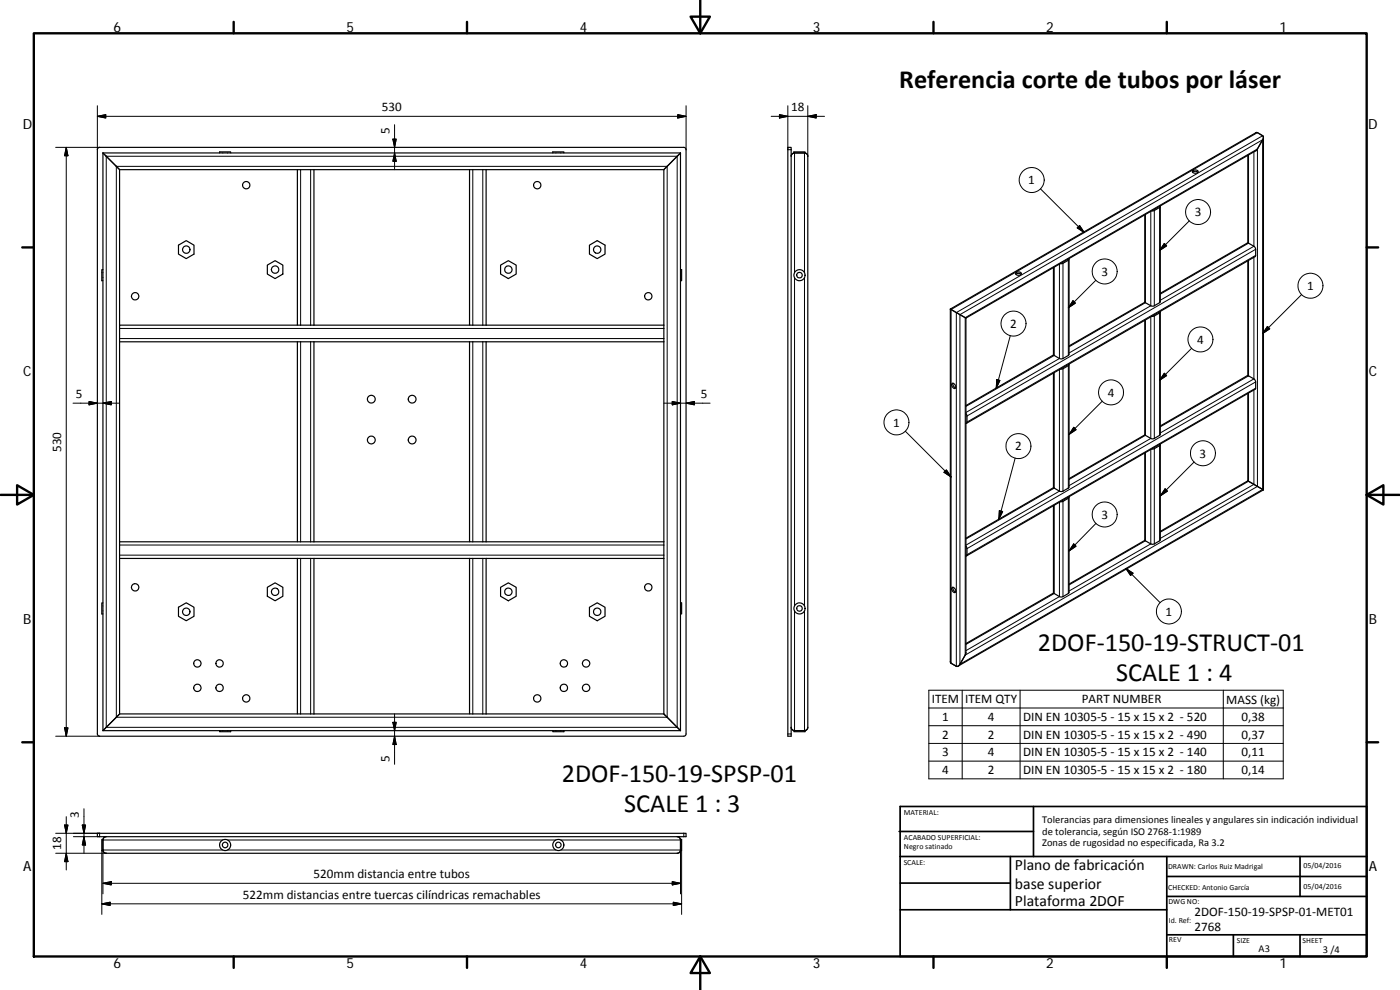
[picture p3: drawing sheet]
<svg xmlns="http://www.w3.org/2000/svg" width="420mm" height="297mm" viewBox="0 0 420 297" stroke-linecap="round" stroke-linejoin="round" font-family="sans-serif">
<g fill="none" stroke="#000" stroke-width=".36">
<path d="M29.4 44.4l.5-.2h175.3l.5 .2 .2 .5v175.3l-.2 .5-.5 .2h-175.3l-.5-.2-.2-.5v-175.3zM30.9 45.9l5 5M30.9 45.9v173.3M30.9 45.9h173.3M35.9 50.9v46.7M35.9 50.9h53.3M65.9 45.9v-.3h3.3v.3M89.2 50.9v46.7h5M89.2 50.9h5M94.2 50.9h46.7M94.2 50.9v46.7M140.9 50.9v46.7h5"/>
<path d="M140.9 50.9h5M145.9 50.9h53.3M145.9 50.9v46.7M165.9 45.9v-.3h3.3v.3M199.2 50.9v46.7M204.2 45.9l-5 5M204.2 45.9v173.3M236.4 44.2h1v176.7h-1zM238.3 45.6h3.3v.3h-3.1a1.05 1.05 0 0 0-1.1 1 1.05 1.05 0 0 1 1.1-1h-.2zM241.4 45.9a1.01 1.01 0 0 1 1 1v171.3a1.01 1.01 0 0 1-1 1M357.9 51.7a1.19 1.19 0 0 1 1.6 0M358 51.2a1.01 1.01 0 0 1 1.6 .4 .98 .98 0 0 1-1.7-.2z"/>
<path d="M374.5 46.6v26.3M379.2 41.2v105.8M53.6 73.6l2.3-1.4 2.3 1.4v2.6l-2.3 1.4-2.3-1.4zM80.2 79.5l2.4-1.3 2.3 1.3v2.7l-2.3 1.4-2.4-1.4zM150.2 79.5l2.4-1.3 2.3 1.3v2.7l-2.3 1.4-2.4-1.4zM176.9 73.6l2.3-1.4 2.4 1.4v2.6l-2.4 1.4-2.3-1.4zM320.8 77.6l-.2 .5-1.6 .9-.8 .1M320.8 77.8v28.5l-.2 .4-2.1 1-2.1-1-.2-.4v-26M348.2 61.8l-.2 .5-1.7 .9-.7 .1M348.2 62v28.5l-2.1 1.4-.6-.1-1.9-1.3v-26M374.5 78.3v34.4M30.9 80.9h-.3v3.3h.3"/>
<path d="M89.2 97.6h-53.3v5M94.2 97.6h46.7M145.9 97.6h53.3M199.2 97.6v5M204.2 80.9h.4v3.3h-.4M285.2 92.7l91.8-52.9h.4l1.7 1.1-.1 .8-2 3.5-87.1 50.2M285.2 92.7l4.7 2.7M285.2 92.7v105.8l.2 .5 1.8 1 .8-.5 1.9-3.5v-100.6M304.9 82.3a1.29 1.29 0 0 1 1.6 0M305 81.7a.92 .92 0 0 1 1.5 .5 .96 .96 0 0 1-.9 .4 .96 .96 0 0 1-.8-.6zM343.6 90.7l-22.8 13.1M348.2 93.5l-.2 .4-1.7 1h-.7"/>
<path d="M348.2 88l26.1-15.1 2 1 .4 .4v2.7l-86.6 50M348.2 93.6v36.7l-.1 .3-2 1.1-.7-.1-1.8-1.3v-34.2M35.9 102.6v60M35.9 102.6h53.3M89.2 102.6v60h5M89.2 102.6h5M94.2 102.6h46.7M94.2 102.6v60M140.9 102.6v60h5M140.9 102.6h5M145.9 102.6h53.3M145.9 102.6v60"/>
<path d="M199.2 102.6v60M285.7 115.1a.88 .88 0 0 1 1 .4 .88 .88 0 0 1-.2 1.1 1.2 1.2 0 0 1-.8-1.5zM286 115a1.28 1.28 0 0 0 .8 1.4M316.2 106.5l-26.3 15.2M320.8 109.2l-.2 .5-1.6 .9-.8 .1M320.8 109.4v36.8l-.2 .3-2.1 1-.5-.1-1.8-1.2v-34.3M374.5 118v26.3M289.9 124.1l.3 .7v1.8l-.3 .4M343.6 130.5l-22.8 13.1M348.2 133.2l-.2 .5-1.6 .9-.8 .1M348.2 127.8l26.1-15.1 2 1 .4 .4v2.7l-86.6 50M348.2 133.4v28.6l-1.8 1.2-.5 .1-2.1-1-.2-.3v-26.1"/>
<path d="M316.2 146.3l-26.3 15.2M320.8 149l-.2 .5-1.7 1h-.7M320.8 149.2v28.6l-.2 .3-2.1 1-.5-.1-1.8-1.2v-26.1M374.5 144.3l4.7 2.7M374.5 144.3l-26.3 15.1M379.2 147l-91.7 52.9M35.9 167.6v46.6M35.9 167.6h53.3M80.2 176.2l2.4-1.3 2.3 1.3v2.7l-2.3 1.4-2.4-1.4zM89.2 162.6h-53.3v5M89.2 167.6v46.6h5M89.2 167.6h5"/>
<path d="M94.2 162.6h46.7M94.2 167.6h46.7M94.2 167.6v46.6M140.9 167.6v46.6h5M140.9 167.6h5M145.9 162.6h53.3M145.9 167.6h53.3M145.9 167.6v46.6M150.2 176.2l2.4-1.3 2.3 1.3v2.7l-2.3 1.4-2.4-1.4zM199.2 162.6v5M199.2 167.6v46.6M285.8 176.2a.96 .96 0 0 1 .9 .6 .96 .96 0 0 1-.2 1 1.11 1.11 0 0 1-.7-1.6z"/>
<path d="M286 176.2a1.28 1.28 0 0 0 .8 1.4M289.9 163.9l.3 .7v2l-.3 .2M316.2 177.9l-26.3 15.2M343.6 162.1l-22.8 13.2M30.9 180.9h-.3v3.3h.3M53.6 182.2l2.3-1.3 2.3 1.3v2.7l-2.3 1.3-2.3-1.3zM176.9 182.2l2.3-1.3 2.4 1.3v2.7l-2.4 1.3-2.3-1.3zM204.2 180.9h.4v3.3h-.4M30.9 219.2h173.3M35.9 214.2l-5 5M35.9 214.2h53.3M65.9 219.2v.3h3.3v-.3"/>
<path d="M94.2 214.2h46.7M145.9 214.2h53.3M165.9 219.2v.3h3.3v-.3M199.2 214.2l5 5M237.4 218.2a1.05 1.05 0 0 0 1.1 1M238.5 219.2h2.9M238.5 219.2h-.2v.3h3.3l-.2-.3M29.2 250h176.7v1h-176.7zM30.9 252v3M30.9 252v-.1h-.3v3.3h.3v-.2M31.9 251a.98 .98 0 0 0-1 1M203.2 251a.98 .98 0 0 1 1 1"/>
<path d="M204.2 255a.98 .98 0 0 1-1 1h-171.3a.98 .98 0 0 1-1-1M204.2 252v-.1h.4v3.3h-.4v-.2M204.2 252v3"/>
<circle cx="73.9" cy="55.6" r="1.1"/>
<circle cx="161.2" cy="55.6" r="1.1"/>
<circle cx="55.9" cy="74.9" r="1.11"/>
<circle cx="179.2" cy="74.9" r="1.11"/>
<circle cx="40.6" cy="88.9" r="1.11"/>
<circle cx="82.6" cy="80.9" r="1.11"/>
<circle cx="152.6" cy="80.9" r="1.11"/>
<circle cx="194.6" cy="88.9" r="1.1"/>
<circle cx="239.9" cy="82.6" r=".84"/>
<circle cx="239.9" cy="82.6" r="1.66"/>
<circle cx="111.4" cy="119.8" r="1.16"/>
<circle cx="123.7" cy="119.8" r="1.16"/>
<circle cx="111.4" cy="132" r="1.17"/>
<circle cx="123.7" cy="132" r="1.18"/>
<circle cx="40.6" cy="176.2" r="1.11"/>
<circle cx="82.5" cy="177.5" r="1.11"/>
<circle cx="152.6" cy="177.5" r="1.11"/>
<circle cx="194.6" cy="176.2" r="1.1"/>
<circle cx="55.9" cy="183.6" r="1.12"/>
<circle cx="59.2" cy="199.1" r="1.1"/>
<circle cx="65.9" cy="199.1" r="1.1"/>
<circle cx="169.2" cy="199.1" r="1.1"/>
<circle cx="175.9" cy="199.1" r="1.1"/>
<circle cx="179.2" cy="183.6" r="1.11"/>
<circle cx="239.9" cy="182.6" r=".84"/>
<circle cx="239.9" cy="182.6" r="1.66"/>
<circle cx="59.2" cy="206.4" r="1.1"/>
<circle cx="65.9" cy="206.4" r="1.1"/>
<circle cx="73.9" cy="209.6" r="1.1"/>
<circle cx="161.2" cy="209.6" r="1.1"/>
<circle cx="169.2" cy="206.4" r="1.1"/>
<circle cx="175.9" cy="206.4" r="1.1"/>
<circle cx="67.6" cy="253.5" r=".83"/>
<circle cx="67.6" cy="253.5" r="1.67"/>
<circle cx="167.6" cy="253.5" r=".83"/>
<circle cx="167.6" cy="253.5" r="1.67"/>
</g>
<g fill="none" stroke="#000" stroke-width=".3">
<path d="M29.2 34.9h176.7M29.2 34.9l2.5-.5v1zM29.2 31.7v13.2M118.4 37.4v13.5M203.4 34.4l2.5 .5-2.5 .5zM205.9 31.7v13.2M231.4 34.9h16M233.9 34.4l2.5 .5-2.5 .5zM236.4 31.7v13.2h1M242.4 31.7v15.2M242.4 34.9l2.6-.5v1zM377.4 39.8l-92 53.1v106.1"/>
<path d="M16.7 44.2h13.2M19.9 44.2l.5 2.5h-1zM19.9 44.2v176.7M31.9 46.9h171.3v171.3h-171.3zM34.9 49.9h165.3v165.3h-165.3zM90.2 50.9v46.7M93.2 50.9v46.7M117.9 41.7h1l-.5 2.5zM118.4 45.9l.5 2.5h-1zM141.9 50.9v46.7M144.9 50.9v46.7M238.5 45.9v35.9"/>
<path d="M241.4 45.9v35.9M312.3 56.7l13.1 13.1M374.7 46.5v26.5l-26.5 15.3M376.3 45.6v28.3l-28.1 16.2M378.9 40.7l-91.9 53.1v106.1M318 79.2v28.4l-28.1 16.2M319 79v28.6M320.6 78.1v28.6M323.3 68.4l.7-.7 1.4 2.1zM343.8 64.3v26.5l-23 13.3M345.4 63.4v28.3l-24.6 14.2M346.4 63.2v28.5"/>
<path d="M348 62.3v28.5M349.4 73l.7 .8-2.1 1.4zM356.9 66.3l-8.9 8.9M374.7 78.1v34.7l-26.5 15.3M376.3 77.2v36.5l-28.1 16.2M376.8 76.6l-86.6 50M376.8 74.8l-86.6 50M35.9 98.6h163.3M238.5 83.3v98.5M241.4 83.3v98.5M288.1 94.4l90.8-52.5v105l-90.8 52.4zM289.7 95.3l87.7-50.6v101.2l-87.7 50.7z"/>
<path d="M316.4 80.2v26.5l-26.5 15.2M322 90.2l.7 .8-2.1 1.4zM328.9 84.1l-8.3 8.3M343.8 96v34.6l-23 13.3M345.4 95.1v36.5l-24.6 14.1M346.4 94.8v36.8M348 93.9v36.7M380.4 97.9l.7 .8-2.2 1.4zM390.6 88.4l-11.7 11.7M35.9 101.6h163.3M90.2 102.6v60M93.2 102.6v60"/>
<path d="M141.9 102.6v60M144.9 102.6v60M299.1 113.9l1 .3-1.1 2.2zM303.2 100.7l-4.2 15.7M316.4 111.8v34.7l-26.5 15.2M318 110.9v36.5l-28.1 16.2M319 110.6v36.8M320.6 109.7v36.8M349.4 112l.7 .7-2.1 1.4zM357.6 104.5l-9.6 9.6M374.7 117.9v26.5l-26.5 15.3M376.3 117v28.3l-28.1 16.2"/>
<path d="M376.8 116.5l-86.6 49.9M376.8 114.6l-86.6 50M21.9 121h14M26.7 120.5l2.5 .5-2.5 .5zM30.9 121l2.5-.5v1zM199.2 121h13.9M201.7 120.5l2.5 .5-2.5 .5zM205.9 121l2.5-.5v1zM271.7 129.4l13.7 13.7M304.7 137.5l-4.9 18.3M322.3 128.2l.6 .7-2.1 1.4zM330.8 120.4l-10 9.9"/>
<path d="M343.8 135.8v26.5l-23 13.2M345.4 134.9v28.3l-24.6 14.1M346.4 134.6v28.6M348 133.7v28.6M358.4 138.6l-10.2 10.2M284 141l1.4 2.1-2.1-1.4zM299.9 153.2l1 .3-1.1 2.3zM316.4 151.6v26.5l-26.5 15.3M318 150.7v28.3l-28.1 16.2M319 150.4v28.6M320.6 149.5v28.6M328.9 157l-8.1 8.3"/>
<path d="M349.7 146.7l.7 .7-2.2 1.4zM35.9 163.5h163.3M35.9 166.6h163.3M90.2 167.6v46.6M93.2 167.6v46.6M141.9 167.6v46.6M144.9 167.6v46.6M322.2 163.2l.7 .7-2.1 1.4zM337.9 170.6l2.1 1.4-.7 .7zM337.9 170.6l10.3 10.2M238.5 183.3v35.9M241.4 183.3v35.9"/>
<path d="M19.4 218.4h1l-.5 2.5zM117.9 216.7h1l-.5 2.5zM118.4 214.2v15.1M278.8 207.1h106.3v26.6h-106.3zM278.8 212.4h106.3M278.8 217.7h106.3M288.8 207.1v26.6M306.1 207.1v26.6M367.1 207.1v26.6M16.7 220.9h13.2M118.4 220.9l.5 2.5h-1zM236.4 220.2h1"/>
<path d="M278.8 223.1h106.3M278.8 228.4h106.3M16.7 250h13.2v1h-7.9M16.7 256h15.2M19.4 247.5h1l-.5 2.5zM19.9 256l.5 2.5h-1zM19.9 245v16M24.7 247.5h1l-.5 2.5zM25.2 251l.5 2.5h-1zM25.2 242.7v13.3M30.6 255.2v19.2M30.9 252h35.9"/>
<path d="M66.8 255h-35.9v13.2M68.3 255h98.5M68.3 252h98.5M168.3 255h35.9v13.2M168.3 252h35.9M204.6 255.2v19.2M205.2 250v1M30.6 271.2l2.5-.5v1zM30.6 271.2h174M30.9 265l2.5-.5v1zM30.9 265h173.3M201.7 264.5l2.5 .5-2.5 .5z"/>
<path d="M202.1 270.7l2.5 .5-2.5 .5z"/>
<circle cx="309.6" cy="54" r="3.7"/>
<circle cx="359.6" cy="63.6" r="3.8"/>
<circle cx="304.2" cy="97.1" r="3.7"/>
<circle cx="331.5" cy="81.4" r="3.7"/>
<circle cx="393.3" cy="85.7" r="3.8"/>
<circle cx="333.4" cy="117.7" r="3.7"/>
<circle cx="360.3" cy="101.9" r="3.8"/>
<circle cx="269" cy="126.7" r="3.7"/>
<circle cx="305.6" cy="133.9" r="3.8"/>
<circle cx="361" cy="136" r="3.8"/>
<circle cx="331.5" cy="154.4" r="3.7"/>
<circle cx="350.8" cy="183.5" r="3.7"/>
</g>
<g fill="none" stroke="#000" stroke-width=".71">
<path d="M10.1 10h400.1v277h-400.1zM70.1 6.6v3.4M140.2 6.6v3.4M207.3 5h5.8l-2.9 5zM210.2 0v10M280.2 6.6v3.4M350.2 6.6v3.4M6.7 74.2h3.4M410.2 74.2h3.4M.2 148.5h9.9M5.1 145.6l5 2.9-5 2.9zM410.2 148.5l5-2.9v5.8z"/>
<path d="M410.2 148.5h9.9M6.7 222.7h3.4M410.2 222.7h3.4M70.1 287v3.4M140.2 287v3.4M210.2 287l2.9 5h-5.8zM210.2 287v10M280.2 287v3.4M350.2 287v3.4"/>
</g>
<g fill="none" stroke="#000" stroke-width=".51">
<path d="M269.8 249.5h40.4M270.1 257h140.1M270.1 242h140.1v45h-140.1zM303.2 257v16M310.2 242v15M350.2 257v30M390.2 257v12M270.1 273h80.1M270.1 265h33.1M350.2 269h60M350.2 263h60M350.2 280.5h60"/>
<path d="M370.2 280.5v6.5M390.2 280.5v6.5"/>
</g>
<g fill="#000" stroke="#000" stroke-width=".3">
<path d="M29.2 34.9l2.5-.5v1zM203.4 34.4l2.5 .5-2.5 .5zM233.9 34.4l2.5 .5-2.5 .5zM242.4 34.9l2.6-.5v1zM19.9 44.2l.5 2.5h-1zM117.9 41.7h1l-.5 2.5zM118.4 45.9l.5 2.5h-1zM323.3 68.4l.7-.7 1.4 2.1zM349.4 73l.7 .8-2.1 1.4zM322 90.2l.7 .8-2.1 1.4zM380.4 97.9l.7 .8-2.2 1.4zM299.1 113.9l1 .3-1.1 2.2z"/>
<path d="M349.4 112l.7 .7-2.1 1.4zM26.7 120.5l2.5 .5-2.5 .5zM30.9 121l2.5-.5v1zM201.7 120.5l2.5 .5-2.5 .5zM205.9 121l2.5-.5v1zM322.3 128.2l.6 .7-2.1 1.4zM284 141l1.4 2.1-2.1-1.4zM299.9 153.2l1 .3-1.1 2.3zM349.7 146.7l.7 .7-2.2 1.4zM322.2 163.2l.7 .7-2.1 1.4zM337.9 170.6l2.1 1.4-.7 .7zM19.4 218.4h1l-.5 2.5z"/>
<path d="M117.9 216.7h1l-.5 2.5zM118.4 220.9l.5 2.5h-1zM19.4 247.5h1l-.5 2.5zM19.9 256l.5 2.5h-1zM24.7 247.5h1l-.5 2.5zM25.2 251l.5 2.5h-1zM30.6 271.2l2.5-.5v1zM30.9 265l2.5-.5v1zM201.7 264.5l2.5 .5-2.5 .5zM202.1 270.7l2.5 .5-2.5 .5z"/>
</g>
<g font-size="7.9">
<text x="269.9" y="26.5">Referencia corte de tubos por láser</text>
<text x="311.5" y="195.5">2DOF‐150‐19‐STRUCT‐01</text>
<text x="334.9" y="204.5">SCALE 1 : 4</text>
<text x="168.6" y="234.7">2DOF‐150‐19‐SPSP‐01</text>
<text x="187.3" y="243.7">SCALE 1 : 3</text>
</g>
<g font-size="4.7">
<text x="304.6" y="261.2">Plano de fabricación</text>
<text x="304.6" y="266.6">base superior</text>
<text x="304.6" y="272">Plataforma 2DOF</text>
</g>
<g font-size="4.2">
<text x="34" y="9.6">6</text>
<text x="104" y="9.6">5</text>
<text x="174" y="9.6">4</text>
<text x="244" y="9.6">3</text>
<text x="314" y="9.6">2</text>
<text x="384" y="9.6">1</text>
<text x="6.8" y="38.7">D</text>
<text x="410.6" y="38.7">D</text>
<text x="7" y="112.9">C</text>
<text x="410.8" y="112.9">C</text>
<text x="7" y="187.1">B</text>
<text x="410.8" y="187.1">B</text>
<text x="7" y="261.3">A</text>
<text x="410.8" y="261.3">A</text>
<text x="34" y="290.4">6</text>
<text x="104" y="290.4">5</text>
<text x="174" y="290.4">4</text>
<text x="244" y="290.4">3</text>
<text x="314" y="290.4">2</text>
<text x="384" y="290.4">1</text>
</g>
<g font-size="3.9">
<text x="114.6" y="33.4">530</text>
<text x="237.4" y="33.4">18</text>
<text x="116.9" y="40.2" transform="rotate(-90 116.9 40.2)">5</text>
<text x="308.6" y="55.3">1</text>
<text x="358.6" y="64.9">3</text>
<text x="330.5" y="82.7">3</text>
<text x="392.3" y="87">1</text>
<text x="303.1" y="98.4">2</text>
<text x="359.3" y="103.1">4</text>
<text x="22.7" y="119.4">5</text>
<text x="210.4" y="119.4">5</text>
<text x="332.4" y="119">4</text>
<text x="268" y="128">1</text>
<text x="18.3" y="135.6" transform="rotate(-90 18.3 135.6)">530</text>
<text x="304.6" y="135.1">2</text>
<text x="360" y="137.3">3</text>
<text x="330.5" y="155.6">3</text>
<text x="349.8" y="184.7">1</text>
<text x="279.6" y="211">ITEM</text>
<text x="289.7" y="211">ITEM QTY</text>
<text x="324.7" y="211">PART NUMBER</text>
<text x="368" y="211.1">MASS (kg)</text>
<text x="282.8" y="216.3">1</text>
<text x="282.8" y="221.7">2</text>
<text x="296.4" y="216.3">4</text>
<text x="296.4" y="221.7">2</text>
<text x="307" y="216.3">DIN EN 10305‐5 ‐ 15 x 15 x 2 ‐ 520</text>
<text x="307" y="221.7">DIN EN 10305‐5 ‐ 15 x 15 x 2 ‐ 490</text>
<text x="372.6" y="216.3">0,38</text>
<text x="372.6" y="221.7">0,37</text>
<text x="282.8" y="227">3</text>
<text x="296.4" y="226.9">4</text>
<text x="307" y="227">DIN EN 10305‐5 ‐ 15 x 15 x 2 ‐ 140</text>
<text x="372.6" y="227">0,11</text>
<text x="116.9" y="228.5" transform="rotate(-90 116.9 228.5)">5</text>
<text x="282.8" y="232.3">4</text>
<text x="296.4" y="232.3">2</text>
<text x="307" y="232.3">DIN EN 10305‐5 ‐ 15 x 15 x 2 ‐ 180</text>
<text x="372.6" y="232.3">0,14</text>
<text x="23.7" y="245.4" transform="rotate(-90 23.7 245.4)">3</text>
<text x="18.3" y="255" transform="rotate(-90 18.3 255)">18</text>
<text x="94.1" y="263.5">520mm distancia entre tubos</text>
<text x="72.9" y="269.6">522mm distancias entre tuercas cilíndricas remachables</text>
<text x="358.5" y="274.9">2DOF‐150‐19‐SPSP‐01‐MET01</text>
<text x="358.5" y="279.4">2768</text>
</g>
<g font-size="3.1">
<text x="312.8" y="246.8">Tolerancias para dimensiones lineales y angulares sin indicación individual</text>
<text x="312.8" y="250.4">de tolerancia, según ISO 2768‐1:1989</text>
<text x="312.8" y="254">Zonas de rugosidad no especificada, Ra 3.2</text>
<text x="377.7" y="285.6">A3</text>
<text x="397" y="285.9">3 /4</text>
</g>
<g font-size="2.4">
<text x="271.2" y="244.4">MATERIAL:</text>
<text x="271.3" y="251.9">ACABADO SUPERFICIAL:</text>
<text x="271.3" y="254.6">Negro satinado</text>
<text x="271.2" y="259.7">SCALE:</text>
<text x="350.6" y="260.8">DRAWN: Carlos Ruiz Madrigal</text>
<text x="391.2" y="260.6">05/04/2016</text>
<text x="350.6" y="267">CHECKED: Antonio García</text>
<text x="391.2" y="266.6">05/04/2016</text>
<text x="350.7" y="271.4">DWG NO:</text>
<text x="350.8" y="276.8">Id. Ref:</text>
<text x="350.8" y="282.8">REV</text>
<text x="371.2" y="282.9">SIZE</text>
<text x="390.9" y="282.9">SHEET</text>
</g>
</svg>
